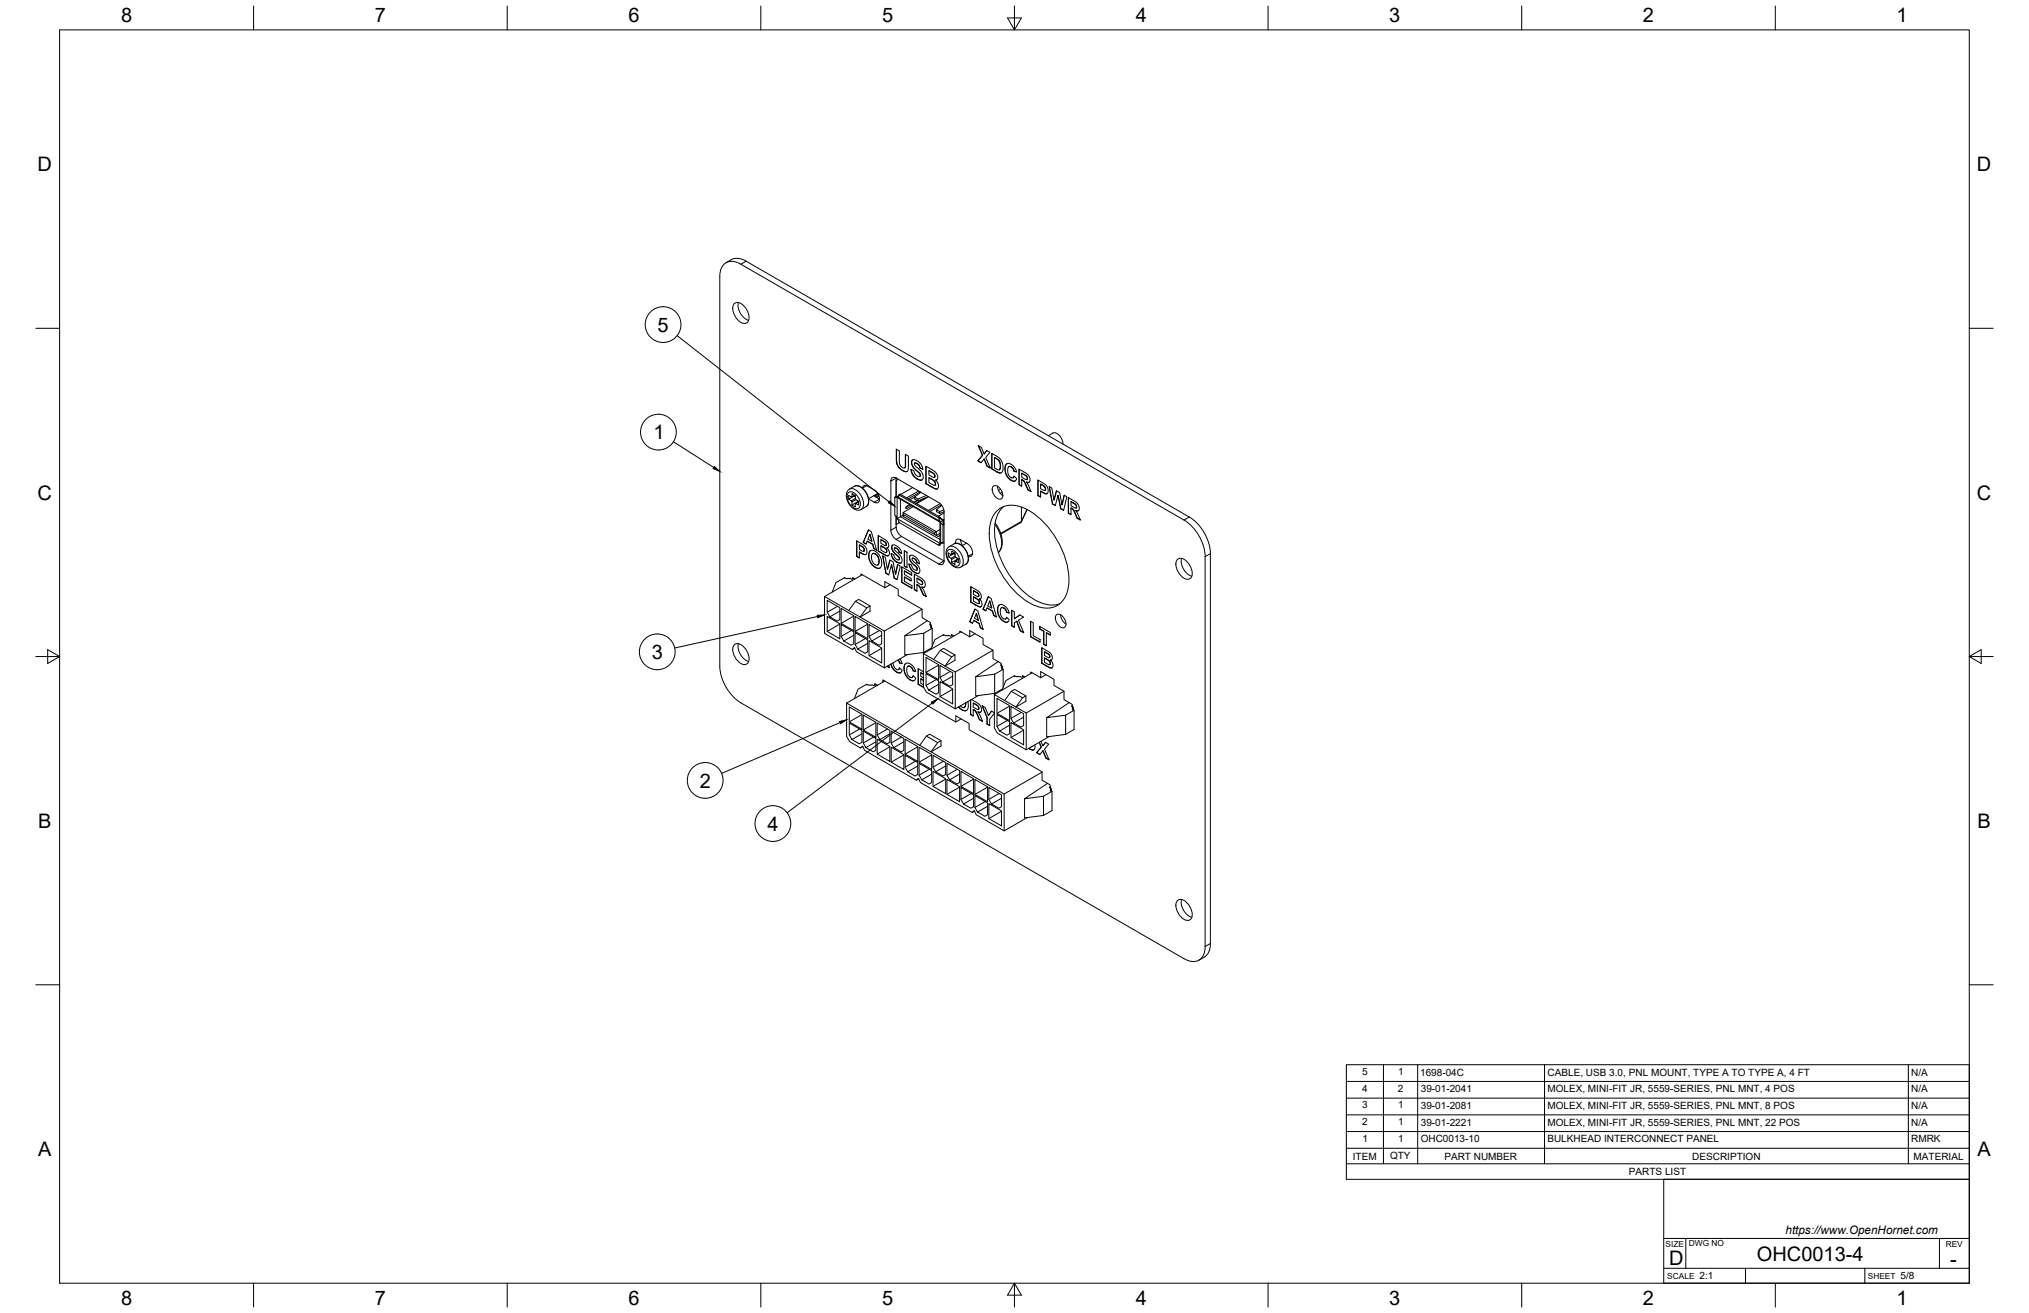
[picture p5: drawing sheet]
<svg xmlns="http://www.w3.org/2000/svg" width="864mm" height="559mm" viewBox="0 0 864 559" stroke-linecap="round" stroke-linejoin="round" font-family="sans-serif">
<!-- layer: Visible -->
<g fill="none" stroke="#000" stroke-width=".43">
<path d="M306.4 117.6v166a19.9 19.9 0 0 0 8.9 15.5l188.7 108.9a5.5 5.5 0 0 0 7.9-.9l.8-1.9 .3-2.4M306.4 117.6a5.5 5.5 0 0 1 4.7-6.4l2 .3 2.2 1 188.7 108.8a19.9 19.9 0 0 1 9 15.6M309 111.8a6.6 6.6 0 0 1 6-1.7l2.6 1.1 188.6 108.8a19.9 19.9 0 0 1 9 15.6v165.9M312.5 129.3a3.2 3.2 0 0 1 4.6 1.4 5.9 5.9 0 0 1 1.1 6.4 3.2 3.2 0 0 1-4.6-1.5 5.9 5.9 0 0 1-1.1-6.3zM314.3 128.8a7 7 0 0 0 4.4 7.5M381.5 191.1l1.3 .8v4a2.33 2.33 0 0 0 2.4 3.1l.1-5.6 1.4 .7-.2 5.8a1.33 1.33 0 0 1-1 .9 1.33 1.33 0 0 1-1.3-.5 5 5 0 0 1-2.7-5.2zM381.6 191.2v3.9a4.8 4.8 0 0 0 4.6 5.5M381.7 197l-.1 .1M382.1 198.1h-.1M382.9 199.2h-.2M385.4 198.7h-.1M385.4 193.4v4.8l-.4 .9"/>
<path d="M387.8 199.8l.7 2.3M388 196.7l-.1 .1M388.2 195.9l.1-.1a4.1 4.1 0 0 1 4.4 3.7l.1 .3-1.3-.7-.4-1-.8-.8a.61 .61 0 0 0-1-.1 .61 .61 0 0 0 .2 1l.6 .6a4.9 4.9 0 0 1 2.8 4.8 1.27 1.27 0 0 1-2.2 .4l-2.2-1.9-.8-2.4 1.3 .6 .5 1.5 1.4 1a.69 .69 0 0 0 .8-.4 .69 .69 0 0 0-.3-.9l-2.9-2.9-.6-1.6zM388.3 195.9h-.1M388.5 195.7l-.5 .9 .3 1.4 .9 1.4 2.3 2.1a.83 .83 0 0 1-.1 1.3M388.6 198.6h-.1M389.3 197.1l1.3 .3 .7 .7 .3 .9 1.1 .7M390.4 197.3h-.1M391.2 198l-.1 .1M391.6 199l-.1 .1M394.1 198.4l3.7 2.2 .9 1.1a1.56 1.56 0 0 1-.4 2.6l1.1 2a1.21 1.21 0 0 1-.1 1.4 1.21 1.21 0 0 1-1.5 .3l-3.7-2.1zM394.2 198.5v7.3"/>
<path d="M416.3 196.1l-.1 .1M416.3 189.6l1.4 .8 1.2 2.8 1.1-1.5 1.3 .8-1.8 2.2 2 4.5-1.4-.8-1.3-3-1.2 1.6-1.4-.8 1.9-2.4zM416.5 189.7l1.7 4.1-1.9 2.3 1.3 .8M418.2 193.8h-.1M418.8 195.4l1.4 3 1.2 .7M420 191.7l-1.1 1.5M420.2 198.4h-.1M422.1 193l2.9 1.7a5 5 0 0 1 1.1 6.5l-1.3-.1-2.7-1.5zM422.2 193v6.5l2.7 1.6 1.3 .1M422.2 199.5l-.1 .1M423.3 194.7l1.6 .9M424.7 195.7l.7 .5"/>
<path d="M425.3 196.3l.4 .7M425.6 199.5l-.3 .5 .5-.8v-1.7a2.96 2.96 0 0 0-1.9-2.5l-.6-.3v4.4l2 .9M425.6 197.1l.2 1.2M425.7 198.4v1.1M427.8 199.5l-.1 .1M428.4 197.4a3.9 3.9 0 0 1 4.3 3.5l-1.2-.3-.8-1.7a1.07 1.07 0 0 0-1.5-.2 1.07 1.07 0 0 0-.3 1.5l.4 2 .7 .8a.87 .87 0 0 0 .9 .5 .87 .87 0 0 0 .7-.9l1.1 1.1a1.58 1.58 0 0 1-1.3 1.2 1.58 1.58 0 0 1-1.6-.8l-1.4-1.6-.7-2.4a2.93 2.93 0 0 1 .7-2.7zM428.5 197.4a5 5 0 0 0 3.4 7.3h.2M429.3 198.7l.6-.2 .7 .2 .6 .7 .5 1.1 1 .3M430.4 198.7h-.1M431.2 199.4l-.1 .1M433.7 199.6l2.5 1.5a3.4 3.4 0 0 1 2.1 3.8l-.7 .5-.7-.2 2 4.1-1.4-.8-.9-2a3.2 3.2 0 0 0-1.7-2.3v2.7l-1.2-.6zM433.8 199.7v6.5l1.1 .6"/>
<path d="M446.2 185.4l1.9-1.1a3.9 3.9 0 0 1 4.2 3.6l.1 1.1M361.1 208.5l2.6-1.6a5 5 0 0 1 5.6 4l.4 1.7a2.88 2.88 0 0 1-1 3l-2.2 1.2a4.9 4.9 0 0 1-5.8-3.7l-.4-1.2a3.7 3.7 0 0 1 .8-3.4zM361.2 212.5l1.2 .6M362.6 213.6v1.3l2.4-1.2M362.6 211.3v-1.2l1.5 .8 .2 1.8 1.2 .6v1.7l-1.2-.7 1.2-.9M363.5 211.1h.1M364 210.8l-1.6 .7M364 210.9l-1.6 .6-1.2-.7v1.7l2.3-1.4 .6 .4M364 214.5v1.3l-1.4-.9M364.1 212.2l-1.7 .9 .2 .5 1.7-.9M364.9 213v.6M365.5 213.3l-1.5 1.2 .3-.2"/>
<path d="M368.9 206.7l-1.8 1a1.34 1.34 0 0 1 .8-1.1 1.34 1.34 0 0 1 1.4 .3l2.8 1.6M371.9 211l2.5 1.4M372.1 208.5a4 4 0 0 1 1.8 5.3l-1.3 .2-2.9-1.7M372.4 210.7l.7-.1 .5-.7-.4 .8-1.1 .2M373.5 210.1l-3.8 2.2M373.9 210.6l-.5 .6-.7 .3M374.1 210.9l-1 .8M381.4 203.5l18.2 10.4 1.4 1.4 .8 2.5M381.4 203.5v7.8M381.4 219.7v4.7M381.4 203.4h.1M381.4 203.4l-1.4-.2-.6 .5-.2 1v21l.8 2.5 1.4 1.4 18.1 10.4 1 .3 .8-.2 .5-1.4"/>
<path d="M381.8 211.5l-.4-.2-.5 .3M381.8 211.3l-.2 .5-.7-.2v7.7l.7 .7 .2 .7M381.9 211.3l.6 .8 17.6 10.1v8.2l.3 1M382.4 204l-1 .5M382.5 210.6l.6-.3 17.1 9.9-.5 .3zM382.5 210.6v.3M382.5 210.9l-.7 .4M382.6 210.9l-.2 .5-.5-.1M384.3 200.2l-.1 .1M384.4 218.9l13.4 7.8v.8l-13.4-7.7zM384.4 218.9v-.8l14.1 8.2-.7 .4M384.4 219.3l-2.6 1.4"/>
<path d="M385.5 200.7l-.1 .1M387.2 214.8l-1.5 .9-.1 .7 2.4-1.2M387.3 214.8l-1.7 1M388.5 207.5l-5.1 2.9M388.6 202.1l1.2 1.3a2.96 2.96 0 0 0 2.6 .9M388.7 215.6l-4.3 2.5M390.3 213l-1.3 .7M390.4 213l-1.3 .8M390.5 203.8l-.1 .1M391 209l-5.1 2.9M391.2 201.1l-.1 .1M391.4 209.5h.4"/>
<path d="M391.6 201.7l-.1 .1M391.7 209.4l-5.1 2.9M391.8 202.2l-.2 .1M391.9 204.3l-.1 .1M391.9 209.5l-4.6 3.2M393.5 212l-3.7 2.2M394.2 205.8l4 2.2h.8M394.2 205.8l-.1 .1M394.3 210.9l-3.6 1.5v.8l-1.4-.8v-.8l1.4 .8M395.1 211.3l-4.4 1.9M395.2 211.4l-5.1 2.9M395.4 203.4l2.3 1.3"/>
<path d="M395.4 200.4l1.9 1M397.2 201.5l.6 .5M397.6 204.7l.5 .6M397.7 202l.3 .6M397.9 202.7l-.2 .5a1.13 1.13 0 0 0-.4-1.8l-1.9-1v1.7l2.3 1.1M397.9 207.9l-.1 .1M398 205.3l.2 .6M398.1 206l-.2 .5 .3-.8a2.47 2.47 0 0 0-1.7-1.8l-1.1-.5v2l2.5 1.1M398.7 204.2l-.4 .1M398.8 208.1h-.1M400.2 214.4l-5 2.8M400.7 214.9l-4.8 2.8"/>
<path d="M400.8 215.1l-2.2 1.8v.8l1.4 .8v-.8l-1.4-.8M401.7 217l-1.7 .7M401.8 217.8l-1.8 .7M401.8 218.3l-2.4 1.4M401.8 217.8v20.9M422.8 206.9a2.78 2.78 0 0 1 3.5 2 2.12 2.12 0 0 1-.7 3.6 4.1 4.1 0 0 1-2.8-5.6zM424.4 200.8l-.1 .1M424.5 217.3a10.1 10.1 0 0 1 11.9-.8 36.5 36.5 0 0 1 18.5 32 9.8 9.8 0 0 1-9.2 10.3 22.4 22.4 0 0 1-15.9-9.4 36 36 0 0 1-8.7-24.1 12.2 12.2 0 0 1 3.4-8zM424.5 206.9a5 5 0 0 0 2.3 4M425.4 201.2l-.1 .1M427.2 215.6a14.8 14.8 0 0 0-3.7 13.8 37.4 37.4 0 0 0 18.1 26.5l2.9 1.1a10.7 10.7 0 0 0 6.6 0M428.5 202.4l-.1 .1"/>
<path d="M430.4 204.4h-.1M431.7 202.7l-.6 .7M431.7 200.5l-.2 .1M431.9 204.7l-.1 .1M433.8 206.2l-.1 .1M434.7 215.8l-.1 6.5-8.6 5M434.9 204.2a2.83 2.83 0 0 1 1.9 2.3l.8 1.9 1.2 .7M434.9 201.4v1.7l1.6 .9h.6M435.8 204.7h-.1M436.1 205.1l-.1 .1M436.6 202.5l.6 .4M436.7 202.4l-1.8-1 1.4 .7a1.29 1.29 0 0 1 .8 1.9"/>
<path d="M436.9 205.2h1.2M437.1 203l.2 .6M437.1 204l-.1 .1M437.2 216.9l-2.5 5.3M437.2 203.6v.4M437.6 208.4l-.1 .1M441.7 204.3l3.3 1.9 1.1 2a1.29 1.29 0 0 1-.4 1.8 1.29 1.29 0 0 1-1.8-.3l-1-.6v2.5l-1.2-.7zM441.9 204.3v6.6l1 .6M441.9 210.9h-.2M442.9 209.1l2.1 1 .7-.1M442.9 206.1l.7 .2a1.46 1.46 0 0 1 1.3 .9 1.46 1.46 0 0 1-.3 1.5l-1.7-.7zM442.9 206.1l1.5 .8"/>
<path d="M444.3 206.9l.6 .5M444.8 207.5l.3 .6M444.8 208.6l-.1 .1M444.9 208.2v.4M445 210.1h-.1M445.6 210.1l-.1 .1M446.5 207.1l1.2 .6 .9 5.1 1-3.9 1.4 .7 1 5.3 .9-4.2 1.2 .7-1.4 5.8-1.3-.7-1.1-5.6-1.1 4.3-1.3-.7zM446.7 207.1l1.3 7.3 1.2 .7M448 214.4l-.1 .1M449.7 208.9l-1.1 3.9M450.3 210.9l1.3 5.6 1.1 .6M451.6 216.5h-.2"/>
<path d="M453 210.8l-1 4.1M454.7 211.8l2.4 1.4a3.3 3.3 0 0 1 2.2 3.8l-.7 .5-.7-.2 1.9 4.1-1.4-.8-.8-1.9a3.3 3.3 0 0 0-1.8-2.4v2.8l-1.1-.7zM454.8 211.8v6.5l1 .6M454.8 218.3l-.1 .1M455.8 216.3a2.74 2.74 0 0 1 1.9 2.3l.9 1.9 1.2 .7M455.8 213.6v1.6l1.5 .9 .8 .1M456.8 216.8h-.2M457.1 217.3h-.1M457.6 214.6l.5 .4M457.7 214.5l-1.9-.9 1.5 .6a1.28 1.28 0 0 1 .8 2M457.9 217.3h1.1M458 215.1l.3 .6"/>
<path d="M458.1 216.2h-.1M458.2 215.7v.4M364.6 230.2l3.2 1.9 1.2 2a1.24 1.24 0 0 1-.2 1.7 1.24 1.24 0 0 1-1.7 0l-1.3-.8v2.5l-1.2-.7zM364.7 230.2v6.5l1.1 .7M364.7 236.7l-.1 .1M365.8 235l2 .9h.8M365.8 232l.6 .2a1.46 1.46 0 0 1 1.3 .9 1.46 1.46 0 0 1-.2 1.5l-1.7-.8zM365.8 232l1.5 .7M367.2 232.8l.5 .5M367.5 230.8l-.1 .1M367.6 233.4l.3 .6M367.7 234.5l-.1 .1"/>
<path d="M367.8 234.1v.4M367.8 235.9l-.1 .1M368.4 236l-.1 .1M369.1 230.4l2.4 1.2 .5 1.8 1.1 .7M369.6 225.5l1.2 .7 2.3 8-1.2-.7-.5-1.8-2.3-1.3-.5 1.2-1.2-.7zM369.7 225.6l-2.2 5.2 1.1 .7M369.8 236.4l-.1 .1M370.1 234.9h-.1M370.2 234.6a3.1 3.1 0 0 1 4.1 1.8l1 2.7a1.88 1.88 0 0 1-1.9 2.8l-.6-.3a5.5 5.5 0 0 1-2.6-7zM370.2 227.4l.9 2.9-.8-2.9-.9 2 1.6 .9M370.6 239.4l1.6 1.8a2.27 2.27 0 0 0 2.4 .5M370.6 234.3a4.4 4.4 0 0 0 0 5.1"/>
<path d="M370.6 239.4h-.1M371.3 235.7l-.4 1.7 .5 1.7 1.1 1.2 1.2 .1M371.5 231.6l-.1 .1M372 233.4l-.1 .1M372.5 235.8l1.3 1.1M372.6 235.7h-1.3a2.74 2.74 0 0 1 2.9 3.7l-.5 1 .4-1.4M373.7 237l.5 1.9M373.8 227.9l3 1.8 1.1 1.2a1.35 1.35 0 0 1-.4 2.3l1 1.6a1.09 1.09 0 0 1-.1 1.4 1.09 1.09 0 0 1-1.3 .3l-3.3-1.9zM373.9 234.5l3.3 1.9 1 .1M373.9 228v6.5M373.9 234.5l-.1 .1M374.9 232.3l2.1 1.2"/>
<path d="M374.9 229.7l1.8 .9M375.6 236.5l1.2 .7 .9 5.1 1.1-4 1.3 .8 1 5.2 .9-4.1 1.2 .7-1.4 5.8-1.2-.7-1.2-5.6-1.1 4.3-1.3-.7zM375.8 236.6l1.3 7.3 1.2 .7M376.6 230.7l.5 .4M376.9 233.6l.5 .4M377 231.2l.3 .5M377.2 231.8l-.2 .4 .3-.3a1.45 1.45 0 0 0-1.1-1.6l-1.3-.6v1.5l2.1 1M377.2 236.4l-.1 .1M377.3 234.1l.2 .5M377.4 234.7l-.2 .4 .3-.6-.5-1-2.1-1.2v1.8l2.3 1M377.9 233.1l-.4 .1M378 236.5l-.1 .1"/>
<path d="M378.8 238.4l-1.1 3.9M379.4 235.6l.6 2.1M379.6 232.9l-.1 .1M379.7 232.2a3.4 3.4 0 0 1 3.9 2.4l.2 1-1.2-.6a1.59 1.59 0 0 0-2-1.6 4.2 4.2 0 0 0 2.2 2.5 2.89 2.89 0 0 1 .9 3.5 3.3 3.3 0 0 1-4-2.2l-.4-1.6 1.1 .5 .4 1.2 .7 .7a.72 .72 0 0 0 1.2 .1 .72 .72 0 0 0-.3-1.1l-2.6-2.8-.3-1.2zM379.8 232.1l-.1 .1M380 231.9l-.4 1 .2 1.1 3 3.3 .1 .6-.4 .4M380.1 237.6l1.6 1.6 1.8 .4M380.1 234.5l-.1 .1M380.7 233.2h.7l.7 .4 .6 1.3 1.1 .6M381.4 224.3l.9 2.6 1.4 1.4 18.1 10.4M381.7 233.4h-.1M381.7 239.2h-.1"/>
<path d="M381.9 220.7l.5 .5 .1 1.1 17.2 9.9 .5-.4v-.4M382.4 236.8h-.2M382.4 234l-.1 .1M382.7 234.9l-.1 .1M382.8 237.3l-.1 .1M382.9 222.5l-1.5 .8M382.9 237.8h-.1M383 239.6l-.1 .1M384.9 234.3l1.1 .7v6.6l-1.1-.6zM385 234.4v6.5l1 .6M387.2 237.3h-.1M387.3 236.5a3.4 3.4 0 0 1 3.9 2.5l.2 1-1.2-.6a1.64 1.64 0 0 0-2-1.6l.9 1.4a3.9 3.9 0 0 1 2.2 4.5 2.62 2.62 0 0 1-3.5-1.4l-.9-2.3 1.1 .5 .4 1.2 .7 .7a.72 .72 0 0 0 1.2 .1 .72 .72 0 0 0-.3-1.2l-2.5-2.5-.4-1.5z"/>
<path d="M387.4 236.5h-.1M387.6 236.3l-.4 .7 .2 1.3 .8 1.3 2.1 1.9 .2 .6-.4 .6M387.7 238.9l-.1 .1M388.4 237.6h.5a2.03 2.03 0 0 1 1.4 1.7l1.1 .6M388.5 237.5l-.2 .1M389.3 237.7l-.2 .1M390 238.4h-.1M390.3 239.3l-.1 .1M397.8 227.5l.7 .4M399.7 220.5l.2 1 .5 .5M400 227.1h-.1M400.1 227.9l-.8 .4-.8-.4"/>
<path d="M400.1 227.1h-.1M400.1 225.4l-1.6 .9v1.6M400.1 227l-1.6 .9M400.2 220.2l.3 .8 1.1 .3M400.4 222l.2 .7 .8 .7M400.4 222l-.3 .2M400.4 231.4h-.5l-.2 .8M401.1 231l-.7 .4M401.1 231l.3 .2M401.1 231h-.5l-.2 .4M401.6 221.3l-1.2 .7M401.6 222.9l.2 .1"/>
<path d="M401.6 221.3l-.2 .8 .2 .8M401.8 223.2l-.4 .2v7.8l.4-.3M401.8 221.2l-.2 .1M403.5 233l2.6-1.6a4.9 4.9 0 0 1 5.6 4l.4 1.5a3 3 0 0 1-1 3.2l-2.1 1.2a4.8 4.8 0 0 1-5.9-3.7l-.4-1.4a3.6 3.6 0 0 1 .8-3.2zM403.6 237l1.2 .6M405 238.1v1.3l2.5-1.2M405.1 235.8v-1.3l1.4 .9v1.3l1.4 1.1v1.7l-1.1-.7 1.1-.9M406 235.6h.1M406.4 235.3l-1.6 .7M406.4 235.4l-1.6 .6-1.1-.7-.1 1.7 2.4-1.4 .5 .4M406.5 239l-.1 1.3-1.4-.9M406.5 236.6l-1.7 1 .2 .5 1.8-.9"/>
<path d="M406.6 231.2a1.42 1.42 0 0 1 .6-1.6 1.42 1.42 0 0 1 1.7 .1l2.8 1.7M407.4 237.5v.6M407.9 237.8l-1.4 1.2 .3-.2M408.9 229.7l.7 2.5M411.2 231.1v.2M411.4 231.2l-1.9 1M411.7 231.4a4.1 4.1 0 0 1 1.8 5.2l-1.4 .2 1.8-1.1M423.5 222.6l2.1 3.5 1 3.5-.3 3.3-1.4 2.2M458.6 220.5l-.2 .1M501.1 238.2a3.2 3.2 0 0 1 4.6 1.4 5.9 5.9 0 0 1 1.2 6.4 3.2 3.2 0 0 1-4.7-1.5 5.9 5.9 0 0 1-1.1-6.3zM502.9 237.6a7 7 0 0 0 4.4 7.6M512.9 236.9v165.9"/>
<path d="M350.9 253.9l25.5 14.7v15.6l-11.9-6.8-.8-1.8-.9 .8-11.9-6.8zM352.1 255.5l5.3 3.1v5.1l-1.1 .6-3.1-1.8-1.1-1.9zM356.5 258l-4.4 2.6M358 258.9l5.4 3.1v6.4l-5.4-3.1zM362.9 246.3v-.5l1 .6M363.4 246.1l-.9 .4-.7-.4-.4 .2-1.5-.3-.4 .2-.1-.3-3.6 2-1.6 4.1M364.1 255.9l1.4-.8 4.8 2.8M366.4 244.9v-.6l10.2 5.8v-2.6l5.7 3.3v2.6l10.2 5.9v3.6l3.5 2v.9M367 244.6l-16.1 9.3M368.9 258.7l1.4-.8v2.3l-4.2 2.4 2.8-3.9-4.8-2.8-2.8 3.9M372.6 241.4l-.1 .1M377.1 243.9l-.1 .1"/>
<path d="M378.9 248.8l-2.3 1.3M379.4 240.4l1.3 5.6 1.1 .6M380.7 246h-.1M382.1 240.3l-1 4M383.8 241.2l4.2 2.5v1.1l-3.1-1.8v1.5l2.9 1.7v1.1l-2.9-1.7v1.8l3.3 1.9v1.1l-4.4-2.5zM383.9 241.3v6.5l4.3 2.5M383.9 247.8l-.1 .1M384.9 245.6l2.9 1.6M384.9 243l3.1 1.7M385 240.9l-.1 .1M387 240l.5 2.1M387.7 242l1.6 1.5 1.8 .5"/>
<path d="M389.1 244.3l2.5 1.4a3.3 3.3 0 0 1 2.1 3.9l-.6 .4-.8-.1 2 4.1-1.4-.8-.8-2a3.2 3.2 0 0 0-1.8-2.3v2.8l-1.2-.7zM389.3 244.4v6.5l1 .6M389.3 250.9l-.2 .1M389.3 243.5l-.1 .1M389.9 241.2h-.1M390.3 248.9a2.72 2.72 0 0 1 1.9 2.3l.8 1.9 1.2 .7M390.3 246.1v1.7l1.9 1 .3-.1M390.4 241.7h-.2M390.5 242.1l-.1 .1M390.6 244l-.1 .1M391.2 249.4h-.1M391.6 249.8l-.1 .1"/>
<path d="M392 247.2l.6 .4M392.2 247.1l-1.9-1 1.4 .7a1.26 1.26 0 0 1 .8 2M392.3 249.9h1.2M392.5 259.3l-16.1 9.3M392.5 247.7l.2 .5M392.5 248.8h-.1M392.6 248.3v.4M393 253.1l-.1 .1M413.2 249.7l3.3 1.9 .8 1a1.33 1.33 0 0 1-.4 2.3l1 1.7a1.1 1.1 0 0 1-.1 1.3 1.1 1.1 0 0 1-1.3 .3l-3.3-1.9zM413.3 256.2l3.3 1.9 1 .1M413.3 249.7v6.5M413.3 256.2l-.1 .1"/>
<path d="M414.3 254.1l2.1 1.1M414.3 251.4l1.8 .9M415 259.2l1.2 .7 2.3 8-1.3-.7-.5-1.8-2.3-1.3-.5 1.2-1.2-.7zM415 259.3l-2.2 5.2 1.2 .7M416 252.4l.5 .4M416.3 255.3l.5 .5M416.4 252.9l.3 .5M416.6 253.5l-.2 .4 .3-.3a1.48 1.48 0 0 0-1.1-1.6l-1.3-.6v1.6l2.1 .9M416.6 258.1l-.1 .1M416.7 255.8l.2 .5M416.8 256.4l-.2 .5 .3-.8-.5-.9-2.1-1.1v1.7l2.3 1.1M417.3 254.8l-.4 .1"/>
<path d="M417.4 258.3h-.1M418.5 259.2l-.1 .1M420.1 258.8l2.4 1.2 .5 1.8 1.1 .7M420.6 254l1.3 .7 2.3 7.9-1.3-.7-.5-1.8-2.3-1.3-.5 1.2-1.2-.7zM420.7 254l-2.2 5.2 1.2 .7M421.2 255.8l.9 2.9-.8-2.9-.9 2.1 1.6 .9M424.7 259.5l-.1 .1M425.1 257.6a3.2 3.2 0 0 1 4.2 2.4l.3 .9-1.2-.3-.9-1.6a1.07 1.07 0 0 0-1.4-.2 1.07 1.07 0 0 0-.4 1.4l.3 1.8 .7 1a.89 .89 0 0 0 1 .5 .89 .89 0 0 0 .7-.8l1.2 1a1.45 1.45 0 0 1-1.2 1.2 1.45 1.45 0 0 1-1.5-.6l-1.4-1.5-.7-1.6-.2-2.1zM425.4 257.4a5 5 0 0 0 3.4 7.4l.1-.1M426.1 258.7l.6-.2 .7 .3 1.1 1.7 1 .3M427.3 258.7l-.1 .1M428.1 259.5h-.1"/>
<path d="M430.6 259.7l1.1 .7v2.9l2.4-1.6 1.6 .9-2.2 1.4 2.3 5.3-1.5-.8-1.6-4.1-1 .6v2l-1.1-.7zM430.7 259.8v6.5l1 .6M312.5 274.5a3.2 3.2 0 0 1 4.6 1.4 5.9 5.9 0 0 1 1.1 6.4 3.2 3.2 0 0 1-4.6-1.5 5.9 5.9 0 0 1-1.1-6.3zM314.3 273.9a7 7 0 0 0 4.4 7.6M352.1 262.4l5.3 3.1v6.3l-5.3-3.1zM357.4 265.6l-5.3 3.1M357.4 260.1l-4.2 2.4M358 265.8l5.4 3.1v5.1l-1.1 .6-3.1-1.8-1.2-2zM362.4 268.3l-4.4 2.5M363.4 262.2l-5.4 3.1M363.4 270.4l-4.2 2.4M363.8 275.8l-1 .6"/>
<path d="M364 269.2l5.3 3.1v5.1l-1.1 .6-3.1-1.8-1.1-1.9zM364 262.4l5.3 3.1v6.3l-5.3-3.1zM368.3 271.8l-4.3 2.5M369.3 273.8l-4.2 2.4M369.3 265.6l-5.3 3.1M369.9 272.6l5.4 3.2v6.3l-5.4-3.1zM369.9 265.8l5.4 3.1v5.1l-1.2 .6-3.1-1.8-1.1-2zM374.3 268.3l-4.4 2.5M375.3 275.9l-5.4 3.1M375.3 270.4l-4.3 2.4M385.1 270.6v8.1l8-1 3.4-2M386.2 278.6l-9.8 5.6"/>
<path d="M393 278.2l13.6 7.8v15.7l-12.3-7.1-1.3-2.2zM393.1 269.5v8.2M394.1 279.8l5.4 3.1v6.4l-5.4-3.1zM394.7 264.2l-9.6 6.4 8-1.1M396 265.4l-.4 .2 .7 .4 .1 1M396.3 266l-.3 .3 .4 .2-.4 .3 .6 .4-.4 .2h.6l-3.7 2.1M396.6 267.2v.2M396.8 267.4v7.7M400.2 276.8l4.8 2.7M405 270.6v-.5l1 .6M405.4 270.4l-.8 .4-.7-.4-.4 .2-.4-.2-.5 .2-.6-.3-.4 .2-.1-.3-3.6 2-1.6 4.1M406.5 278.7l-1.5 .8-2.8 4 4.3-2.5v-2.3l-4.8-2.8-1.5 .9-2.8 3.9"/>
<path d="M408.5 269.2v-.6l4.2 2.4v-2.6l5.7 3.3v2.6l4.3 2.4v3.6l3.5 2.1v.9M409.1 268.9l-16.1 9.3M412.8 264.5l-.1 .1M414.4 264.1l2.4 1.2 .5 1.8 1.1 .7M415 269.7l-2.3 1.3M415.5 261.1l.9 2.9-.8-2.9-.8 2 1.5 1M416.8 265.3l-.1 .1M417.3 267.1l-.1 .1M422.5 260l-.1 .1M422.7 276.7l-16.1 9.3M423 261.8l-.1 .1M425.4 262.4l-.1 .1"/>
<path d="M427.3 264.4l-.1 .1M428.5 262.7l-.5 .8M428.5 260.5l-.1 .1M428.8 264.8h-.1M430.7 266.3h-.1M432.7 264.4l1.7 4 1.3 .8M434.1 261.7l-2.4 1.6M434.4 268.4l-.1 .1M438.6 264.4l1.2 .7v5.4l2.9 1.7v1.1l-4.1-2.3zM438.7 264.5v6.4l4 2.3M438.7 270.9l-.1 .1M442.5 266.6l4.6 2.6v1.1l-1.8-.9v5.5l-1.1-.7v-5.5l-1.7-1z"/>
<path d="M442.6 266.6v1.1l1.7 .9v5.6l1 .5M442.6 267.7h-.1M443.4 275.7l3 1.8 1.1 1.1a1.37 1.37 0 0 1-.4 2.3l1 1.7a1.1 1.1 0 0 1-.1 1.3 1.1 1.1 0 0 1-1.3 .3l-3.3-1.9zM443.5 275.7v6.5M444.3 268.6l-.1 .1M444.3 274.2h-.1M444.5 277.4l1.8 .9M445.3 269.4l1.8 .8M446.2 278.4l.5 .4M446.6 278.9l.3 .5M446.8 279.5l-.2 .4 .3-.3a1.45 1.45 0 0 0-1.1-1.6l-1.3-.6v1.6l2.1 .9M449.7 261.6a2.78 2.78 0 0 1 3.5 2.1 2.12 2.12 0 0 1-.7 3.5 4.1 4.1 0 0 1-2.8-5.6z"/>
<path d="M451.4 261.6a5 5 0 0 0 2.3 4M360.3 299.2l67.1 38.7v15.7l-11.9-6.8-.8-1.8-.9 .8-22-12.8-.9-1.8-.8 .9-22.1-12.8-.9-1.8-.8 .8-4.7-2.7-1.3-2.2zM373 291.3l-1.1 .6-.7-.4-.4 .2-1.5-.4-.3 .2-.2-.3-3.6 2.1-1.6 4M373.5 291.6l-1.2-.7v.8M375.8 290.3v-1l31 18v-2.6l5.7 3.2v2.6l31 18v3.5l3.5 2.1v1.1M376.6 289.8l-16.3 9.4M377.6 283.5l.9 .5M378.2 283.2l.3 1-1-.6M379.2 282.6l1.6 2.7 1.6 1h.9M379.8 284l-.1 .1M380.2 282.1l.3 1.7 .7 .8a.87 .87 0 0 0 1 .5 .87 .87 0 0 0 .6-.9l1.2 1.1a1.47 1.47 0 0 1-1.2 1.2 1.47 1.47 0 0 1-1.5-.6l-1.3-1.4-.9-1.8M381.7 286h-.1"/>
<path d="M382.3 280.8l.6 1.3 1 .3M382.5 281l-.1 .1M382.9 284.3l-.5 .7M382.9 282.1h-.1M383 280.4l.9 2.1-1.1-.4-.6-1.2M383.2 286.3l-.1 .1M384.9 284.4l-.2 .1M385.5 282.4a3.9 3.9 0 0 1 4.2 3.4l-1.1-.3-.9-1.6a1.06 1.06 0 0 0-1.5-.2 1.06 1.06 0 0 0-.2 1.4l.2 1.8 .7 1a.89 .89 0 0 0 1 .5 .89 .89 0 0 0 .7-.8l1.2 1a1.47 1.47 0 0 1-1.2 1.2 1.47 1.47 0 0 1-1.5-.6l-1.6-1.8-.7-2.4a2.94 2.94 0 0 1 .7-2.6zM385.6 282.3a5 5 0 0 0 3.4 7.4l.1-.1M385.6 287.3l-.1 .1M386.3 283.6l.6-.2 .7 .3 1.1 1.7 1 .3M387.5 283.6l-.1 .1"/>
<path d="M387.5 289.3l-.1 .1M388.3 284.4h-.1M388.7 287.6l-.5 .8M388.7 285.4l-.1 .1M389 289.7h-.1M390.9 284.6v6.6l2.2 1.2M390.9 291.2h-.1M391.9 289l1.1 .5M391.9 286.4l1.1 .5M393 285.9l-2.2-1.3v6.6l2.4 1.4M393 287l-1.1-.6v1.4l1.1 .7M393 289.6l-1.1-.6v1.8l1.1 .6"/>
<path d="M394.1 286.7l5.4 3.1v5l-1.1 .7-3.1-1.8-1.2-2zM398.5 289.2l-4.4 2.5M399.5 291.2l-4.2 2.5M399.5 283.1l-5.4 3.1M400.1 283.2l5.4 3.1v5.1l-1.2 .6-3.1-1.7-1.1-2zM400.1 290.1l5.4 3.1v6.4l-5.4-3.1zM404.5 285.8l-4.4 2.5M405.5 293.3l-5.4 3.2M405.5 287.8l-4.3 2.5M411 299.2l.1 .3M411.1 299.1l-.1 1.3-.5 .6 .5-1.4M411.9 298.6l.2 .8a2.15 2.15 0 0 1-1.5 3.1l-1.2-.4"/>
<path d="M413.1 297.9v6.2l1.1 .7v-2.8M413.2 297.9v6.1l1 .7M413.5 297.7l2 1.2a3.4 3.4 0 0 1 2.2 3.8l-.6 .5-.9-.2 2 4.1-1.3-.8-.9-1.9a3.4 3.4 0 0 0-1.8-2.4M414.2 299.3v1.6l1.5 .9 .8 .1M415.3 288v8.2l8.1-1.1 3.3-1.9M416.4 296l-9.8 5.7M423.2 295.6l13.6 7.8v15.7l-12.3-7.1-1.3-2.2zM423.4 286.9v8.2M424.3 297.2l5.4 3.1v6.4l-5.4-3.1zM424.9 281.6l-9.6 6.4 8.1-1.1M426.2 282.8l-.3 .3 .7 .4v.4M426.6 283.5l-.5 .2 .5 .3-.5 .2 .7 .4-.4 .2 .6 .1-3.6 2"/>
<path d="M426.6 284v.5M426.8 284.6v.2M427 284.9v7.6M430.4 294.2l4.8 2.8M435.2 288.1v-.6l1 .6M435.7 287.8l-.9 .4-.7-.4-2.3 .1-.1-.3-3.6 2.1-1.6 4M436.6 296.2l-1.4 .8-2.8 3.9 4.2-2.4v-2.3l-4.8-2.8-1.4 .8-2.8 3.9M438.7 286.7v-.7l4.3 2.4v-2.6l5.6 3.3v2.6l4.3 2.5v3.6l3.5 2v.9M439.3 286.3l-16.1 9.3M443.5 282.2l3.3 1.9 1 .1M443.5 282.2l-.1 .1M444.5 280.1l2.1 1.1"/>
<path d="M445.2 287.1l-2.2 1.3M446.5 281.3l.5 .4M446.8 284.1l-.1 .1M446.9 281.8l.2 .5M447 282.4l-.2 .5 .3-.8-.5-.9-2.1-1.1v1.7l2.3 1.1M447.5 280.8l-.4 .1M447.6 284.2l-.1 .1M452.9 294.2l-16.1 9.2M455.1 299l-9.6 6.4 8.1-1M361.5 307.7l5.4 3.1v5.1l-1.2 .6-3.1-1.8-1.1-1.9zM361.5 300.9l5.4 3.1v6.3l-5.4-3.1zM365.9 310.3l-4.4 2.5"/>
<path d="M366.9 312.3l-4.3 2.4M366.9 304.1l-5.4 3.1M367.3 317.8l-1 .5M367.4 311.2l5.4 3.1v5l-1.1 .7-3.1-1.8-1.2-2zM367.4 304.3l5.4 3.1v6.4l-5.4-3.1zM371.8 313.7l-4.4 2.5M372.8 315.7l-4.2 2.5M372.8 307.6l-5.4 3.1M373.4 314.6l5.3 3.1v6.4l-5.3-3.1zM373.4 307.7l5.3 3.1v5.1l-1.1 .6-3.1-1.8-1.1-1.9zM377.7 310.3l-4.3 2.5M378.7 317.8l-5.3 3.2"/>
<path d="M378.7 312.3l-4.2 2.4M379.3 318l5.4 3.1v6.4l-5.4-3.1zM379.3 311.2l5.4 3.1v5l-1.2 .7-3.1-1.8-1.1-2zM383.7 313.7l-4.4 2.5M384.7 315.7l-4.3 2.5M385.2 314.6l5.4 3.1v6.4l-5.4-3.1zM390.6 317.8l-5.4 3.2M391.2 318l5.4 3.1v6.4l-5.4-3.1zM394.3 313.3l4.8 2.8M400.5 315.2l-1.4 .9-2.8 3.9 4.2-2.5v-2.3l-4.8-2.7-1.4 .8-2.8 3.9M408 300.9l1.4 1.2M408.1 300.8l1.8 1.4 1.5 .1"/>
<path d="M408.7 300.4l1 .7 .8-.1M409.1 305.9l-2.3 1.4M409.5 302l-.1 .1M413.2 304l-.1 .1M414.2 302a2.75 2.75 0 0 1 1.9 2.3l.9 1.9 1.2 .7M415.2 302.5l-.1 .1M415.5 303h-.1M416 300.3l.5 .5M416.1 300.2l-1.9-.9 2.2 1.2 .3 .9-.2 .5M416.2 303h1.2M416.4 300.8l.3 .6M416.5 301.9h-.1"/>
<path d="M416.6 301.4v.4M417 306.2l-.1 .1M418.1 300.4l2.1 4.9v2.8l1 .6M420.2 305.3l-.1 .1M420.2 308.1l-.1 .1M422 302.7l-1.3 1.8M423.2 303.3l-1.2-.7-1.3 1.9-1.4-3.4-1.3-.8 2.1 5.1v2.8l1.1 .6v-2.8l2-2.4M424.3 304.1l5.4 3.1v5.1l-1.1 .6-3.1-1.8-1.2-1.9zM428.7 306.6l-4.4 2.6M429.7 308.7l-4.2 2.4M429.7 300.5l-5.4 3.1M430.3 300.7l5.4 3.1v5l-1.2 .7-3.1-1.8-1.1-2z"/>
<path d="M430.3 307.5l5.4 3.1v6.4l-5.4-3.1zM434.7 303.2l-4.4 2.5M435.7 310.8l-5.4 3.1M435.7 305.2l-4.3 2.5M438 318.5l1.1 .6h1M438.4 318.7l-.1 .1M439.2 317.7l-.2 .1M439.2 317.7l-.1 .1M439.3 317.7h-.1M439.5 319.2h-.1M440.5 316.9a1.66 1.66 0 0 1-.8 2.3l-1.9-.7M442.3 316l.8 2-1.9 2.3 1.4 .8 1.2-1.5"/>
<path d="M442.4 315.9l.9 2-2 2.4 1.3 .8M443.1 315.5l.8 1.9 1.1-1.5 1.3 .8-1.7 2.2 1.9 4.5-1.4-.8-1.3-3M443.3 317.9l-.2 .1M443.8 319.6l1.4 3 1.2 .7M445.1 315.9l-1.2 1.5M446.6 313.5l-9.8 5.6M453.6 304.4v8.1M456.4 300.3l-.4 .2 .8 .4v1M456.8 300.9l-.4 .2 .4 .3-.4 .2 .6 .4-.4 .2 .6 .1-3.6 2.1M457 302v.3M457.2 302.3v8.2l-3.6 2-8.1 1.1v-8.2M384.7 321.3l-5.4 3.1"/>
<path d="M385.2 321.4l5.4 3.1v5.1l-1.1 .7-3.1-1.8-1.2-2zM389.6 324l-4.4 2.5M390.6 326l-4.2 2.5M391 331.5l-.9 .6M391.2 324.9l5.4 3.1v5l-1.2 .7-3.1-1.8-1.1-2zM395.6 327.4l-4.4 2.5M396.6 329.4l-4.3 2.5M396.6 321.3l-5.4 3.1M397.1 328.3l5.4 3.1v6.4l-5.4-3.1zM397.1 321.4l5.4 3.1v5.1l-1.1 .7-3.1-1.8-1.2-2zM401.5 324l-4.4 2.5M402.5 331.6l-5.4 3.1"/>
<path d="M402.5 326l-4.2 2.5M403.1 331.7l5.3 3.1v6.4l-5.3-3.1zM403.1 324.9l5.3 3.1v5l-1.1 .7-3.1-1.8-1.1-2zM407.4 327.4l-4.3 2.5M408.4 335l-5.3 3.1M408.4 329.4l-4.2 2.5M409 335.2l5.4 3.1v5l-1.2 .7-3.1-1.8-1.1-2zM409 328.3l5.4 3.1v6.4l-5.4-3.1zM413.4 337.7l-4.4 2.5M414.4 339.7l-4.3 2.5M414.4 331.6l-5.4 3.1M415 338.6l5.3 3.1v5.1l-1.1 .6-3.1-1.8-1.1-1.9z"/>
<path d="M415 331.7l5.3 3.1v6.4l-5.3-3.1zM420.3 335l-5.3 3.1M420.9 335.2l5.4 3.1v5l-1.2 .7-3.1-1.8-1.1-2zM425.3 337.7l-4.4 2.5M426.3 339.7l-4.3 2.5M441.3 320.3h-.1M443.5 328.6l-16.1 9.3M444.1 338.9v8.1M445.2 322.6h-.1M445.9 333.4l-9.8 6.5 8-1M447 334.8l-.4 .2 .7 .4v.5M447.3 335.4l-.3 .2 .4 .3-.4 .2 .6 .4-.4 .2 .6 .1-3.7 2.1"/>
<path d="M447.4 335.9v.5M447.6 336.5v.3M447.8 336.8v8.2l-3.7 2-8 1.1v-8.2M414.8 345.2l-1 .6M419.3 341.1l-4.3 2.6M420.3 343.2l-4.2 2.4M420.9 342l5.4 3.1v6.4l-5.4-3.1zM426.3 345.3l-5.4 3.1M437.2 348l-9.8 5.6M501.1 383.3a3.2 3.2 0 0 1 4.6 1.5 5.9 5.9 0 0 1 1.2 6.4 3.2 3.2 0 0 1-4.7-1.5 5.9 5.9 0 0 1-1.1-6.4zM502.9 382.8a7 7 0 0 0 4.4 7.6M515.2 401.5a6.4 6.4 0 0 1-2.6 5.8l-2.3 1.3"/>
</g>
<!-- layer: Visible Narrow -->
<g fill="none" stroke="#000" stroke-width=".43">
<path d="M317.6 111.2l-2.3 1.3M381.6 195.1h-.1M385.4 197.4l-.1 .1M423.9 195l-.1 .1M361.2 209.6a3.3 3.3 0 0 1 4.2 2.1 3.3 3.3 0 0 1-.3 4.8 5 5 0 0 1-4.6-5.2zM361.6 208.1a4.4 4.4 0 0 1 5 2.9 4.4 4.4 0 0 1 0 5.8M363.7 206.9a4.4 4.4 0 0 1 5 2.9 4.4 4.4 0 0 1 0 5.8M374.4 212.4l-2.3 1.3M381.4 203.5l-2.2 1.2M381.7 211.4l-.6 .4M381.8 211.3l18.6 10.7v9.4l-18.6-10.7zM383.2 212.5v7.4l16.9 9.7"/>
<path d="M385.5 216.2l.5 .2M390.1 200.2l-.1 .1M391.2 209.6l.3 .2M393.2 212.2h.1M396.2 200.8h-.1M396.4 207.1h-.1M396.5 203.9l-.1 .1M425.9 208.2l-.9 .6M426.6 209.5l-.9 .5M435.2 204.3h-.1M435.9 201.9l-.1 .1M436.8 206.5h-.2"/>
<path d="M437.1 216.8l-2.4 5.1-8.8 5.1M443.6 206.3l-.1 .1M443.8 209.5h-.1M456.2 216.4h-.1M456.8 214l-.1 .1M457.7 218.6l-.1 .1M366.4 232.2l-.1 .1M366.6 235.4h-.1M375.7 230l-.1 .1M375.8 235.6l-.1 .1M376 232.8l-.1 .1M381.4 235.9l-.1 .1"/>
<path d="M381.4 224.4l-2.2 1.3M383.7 228.3l-2.3 1.3M399.7 220.8l.5-.3 1.4 .8v1.6l-.5 .4M400.2 231.5l-.5 .3M401.8 238.7l-2.3 1.3M403.6 234.1a3.3 3.3 0 0 1 4.2 2.1 3.3 3.3 0 0 1-.3 4.8 5 5 0 0 1-4.6-5.2zM404 232.7a4.4 4.4 0 0 1 5 2.8 4.4 4.4 0 0 1 0 5.8M406.1 231.4a4.4 4.4 0 0 1 5 2.9 4.4 4.4 0 0 1 0 5.8M423.5 223.2a11.7 11.7 0 0 1 2.1 11l-.7 .9M506.2 220l-2.2 1.3M515.2 235.6l-2.3 1.3M389 240.3l-.1 .1"/>
<path d="M390.7 248.9l-.2 .1M391.3 246.6l-.1 .1M392.2 251.2h-.1M415.1 251.8h-.1M415.2 257.4h-.1M415.4 254.6h-.1M445.3 277.7l-.1 .1M415.2 299.7l-.1 .1M445.4 283.4h-.1M445.6 280.5l-.1 .1M414.6 302.1l-.1 .1M416.1 304.3l-.1 .1"/>
<path d="M515.2 401.5l-2.3 1.3"/>
</g>
<!-- layer: Border -->
<g fill="none" stroke="#000" stroke-width=".43">
<path d="M25.4 12.7h812.8v533.4h-812.8zM107.9 2.6v10.1M215.9 2.6v10.1M323.8 2.6v10.1M428.8 7.6h5.9l-2.9 5.1zM431.8 2.6v10.1M539.7 2.6v10.1M647.7 2.6v10.1M755.6 2.6v10.1M15.2 139.7h10.2M838.2 139.7h10.1M15.2 279.4h10.2"/>
<path d="M20.3 276.5l5.1 2.9-5.1 3zM838.2 279.4l5.1-2.9v5.9zM838.2 279.4h10.1M15.2 419.1h10.2M838.2 419.1h10.1M107.9 546.1v10.2M215.9 546.1v10.2M323.8 546.1v10.2M431.8 546.1l2.9 5.1h-5.9zM431.8 546.1v10.2M539.7 546.1v10.2M647.7 546.1v10.2"/>
<path d="M755.6 546.1v10.2"/>
</g>
<!-- layer: Parts Lists -->
<path d="M573 453.1h265.2v48.8h-265.2zM588.8 453.1v42.2M603.4 453.1v42.2M657.4 453.1v42.2M812.2 453.1v42.2M573 474.5h265.2M573 467.4h265.2M573 460.2h265.2M573 495.3h265.2M573 488.7h265.2M573 481.6h265.2" fill="none" stroke="#000" stroke-width=".43"/>
<!-- layer: Balloons -->
<g fill="none" stroke="#000" stroke-width=".43">
<path d="M288.2 142.9l90.2 70.7M286.7 188l17.1 11M348 262.4l-60.8 13.4M396.7 299.2l-61.7 46.7M357.5 307.5l-50.4 21.6"/>
<circle cx="282.2" cy="138.1" r="7.6"/>
<circle cx="280.2" cy="183.9" r="7.6"/>
<circle cx="279.7" cy="277.4" r="7.6"/>
<circle cx="300.2" cy="332.1" r="7.6"/>
<circle cx="329" cy="350.5" r="7.6"/>
</g>
<path d="M304.1 198.5l2.3 2.1-2.9-1.2zM378.8 213.2l2.1 2.3-2.8-1.5zM347.9 261.9l3-.2-2.8 1.2zM396.5 298.8l2.7-1.4-2.2 2.2zM357.4 307.1l2.9-.8-2.5 1.7z" fill="#000" stroke="#000" stroke-width=".43"/>
<!-- layer: Titleblock -->
<path d="M708.1 501.9h130.1v44.2h-130.1zM708.1 539.8h130.1M708.1 527.1h130.1M717.5 527.1v12.7M742.9 539.8v6.3M793.7 539.8v6.3M825.5 527.1v12.7" fill="none" stroke="#000" stroke-width=".43"/>
<g font-size="8.5">
<text x="51.6" y="9.4">8</text>
<text x="159.5" y="9.4">7</text>
<text x="267.5" y="9.4">6</text>
<text x="375.4" y="9.3">5</text>
<text x="483.4" y="9.4">4</text>
<text x="591.3" y="9.4">3</text>
<text x="699.3" y="9.4">2</text>
<text x="807.2" y="9.4">1</text>
<text x="16" y="72.9">D</text>
<text x="841.4" y="72.9">D</text>
<text x="279.8" y="141.1">5</text>
<text x="278.2" y="187">1</text>
<text x="16" y="212.6">C</text>
<text x="841.4" y="212.6">C</text>
<text x="277.4" y="280.4">3</text>
<text x="297.9" y="335.2">2</text>
<text x="16.2" y="352.3">B</text>
<text x="326.7" y="353.5">4</text>
<text x="841.7" y="352.3">B</text>
<text x="16.2" y="492">A</text>
<text x="841.7" y="492">A</text>
<text x="710.4" y="538.4">D</text>
<text x="747.8" y="536.7">OHC0013-4</text>
<text x="830.1" y="538.8">-</text>
<text x="51.6" y="555.5">8</text>
<text x="159.5" y="555.5">7</text>
<text x="267.5" y="555.5">6</text>
<text x="375.4" y="555.4">5</text>
<text x="483.4" y="555.5">4</text>
<text x="591.3" y="555.5">3</text>
<text x="699.3" y="555.5">2</text>
<text x="807.2" y="555.5">1</text>
</g>
<text font-size="5" x="760" y="525.2">https://www.OpenHornet.com</text>
<g font-size="4.3">
<text x="579.8" y="457.5">5</text>
<text x="595.1" y="457.5">1</text>
<text x="604.5" y="457.8">1698-04C</text>
<text x="658.7" y="457.8">CABLE, USB 3.0, PNL MOUNT, TYPE A TO TYPE A, 4 FT</text>
<text x="813.5" y="457.8">N/A</text>
<text x="579.8" y="464.6">4</text>
<text x="595" y="464.6">2</text>
<text x="604.7" y="464.8">39-01-2041</text>
<text x="658.6" y="464.9">MOLEX, MINI-FIT JR, 5559-SERIES, PNL MNT, 4 POS</text>
<text x="813.5" y="464.9">N/A</text>
<text x="579.8" y="471.7">3</text>
<text x="595.1" y="471.7">1</text>
<text x="604.7" y="472">39-01-2081</text>
<text x="658.6" y="472">MOLEX, MINI-FIT JR, 5559-SERIES, PNL MNT, 8 POS</text>
<text x="813.5" y="472">N/A</text>
<text x="579.8" y="478.8">2</text>
<text x="595.1" y="478.8">1</text>
<text x="604.7" y="479.1">39-01-2221</text>
<text x="658.6" y="479.1">MOLEX, MINI-FIT JR, 5559-SERIES, PNL MNT, 22 POS</text>
<text x="813.5" y="479.1">N/A</text>
<text x="579.9" y="485.9">1</text>
<text x="595.1" y="485.9">1</text>
<text x="604.7" y="486.2">OHC0013-10</text>
<text x="658.6" y="486.2">BULKHEAD INTERCONNECT PANEL</text>
<text x="813.4" y="486.2">RMRK</text>
<text x="575.8" y="493.5">ITEM</text>
<text x="591.7" y="493.4">QTY</text>
<text x="614.8" y="493.5">PART NUMBER</text>
<text x="720.3" y="493.5">DESCRIPTION</text>
<text x="814.5" y="493.5">MATERIAL</text>
<text x="693.3" y="500.1">PARTS LIST</text>
<text x="723.4" y="544.5">2:1</text>
<text x="809" y="544.5">5/8</text>
</g>
<g font-size="3.5">
<text x="708.9" y="530.9">SIZE</text>
<text x="718.9" y="530.5">DWG NO</text>
<text x="828.2" y="530.9">REV</text>
<text x="709.6" y="544.2">SCALE</text>
<text x="795" y="544.2">SHEET</text>
</g>
</svg>
